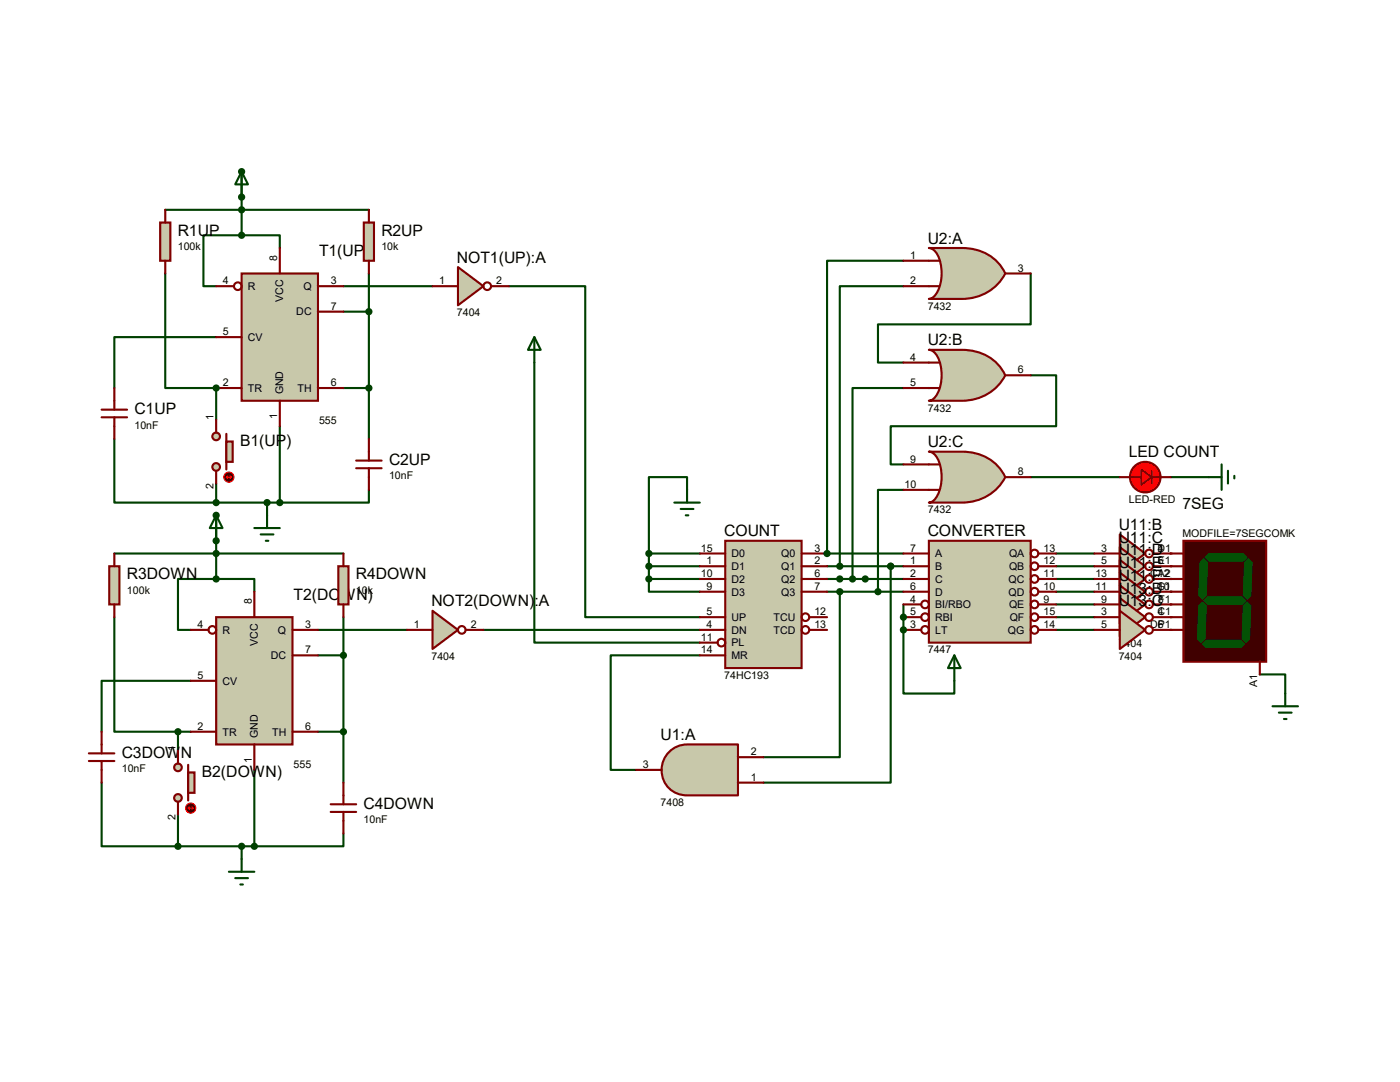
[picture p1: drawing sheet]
<svg xmlns="http://www.w3.org/2000/svg" width="279mm" height="216mm" viewBox="0 0 279 216" stroke-linecap="round" stroke-linejoin="round" font-family="sans-serif">
<path d="M137.1 97.7v-2.5h-7.6v15.2M129.5 115.5v2.6h10.2M129.5 110.4h10.2M129.5 110.4v5.1M129.5 113h10.2M129.5 115.5h10.2M177.8 113h2.5M180.3 120.6v2.5" fill="none" stroke="#004000" stroke-width=".42"/>
<circle cx="180.3" cy="123.1" r=".21" fill="#004000"/>
<path d="M180.3 123.1v2.6" fill="none" stroke="#004000" stroke-width=".42"/>
<circle cx="180.3" cy="125.7" r=".21" fill="#004000"/>
<path d="M180.3 125.7v12.7h10.2v-2.6" fill="none" stroke="#004000" stroke-width=".42"/>
<circle cx="177.8" cy="113" r=".21" fill="#004000"/>
<path d="M165.1 115.5h2.5M165.1 110.4h15.2" fill="none" stroke="#004000" stroke-width=".42"/>
<circle cx="165.1" cy="110.4" r=".21" fill="#004000"/>
<path d="M233.6 95.2h7.7M43.1 102.8v5.1M50.8 118.1v-2.6h-15.3v10.2h2.6M165.1 113h12.7M165.1 118.1h15.2M172.7 115.5h7.6M38.1 135.8h-17.8v10.2M63.5 125.7h17.7M96.5 125.7h43.2M50.8 153.6v15.3M50.8 168.9h-2.6v2.5M68.5 166.3v2.6h-17.7" fill="none" stroke="#004000" stroke-width=".42"/>
<circle cx="43.1" cy="107.9" r=".21" fill="#004000"/>
<path d="M48.2 34.2v5.1M55.8 49.5v-2.6h-15.2v10.2h2.5M68.5 57.1h17.8M101.6 57.1h15.2v66h22.9M55.8 85v15.3M73.6 97.7v2.6h-17.8M22.8 110.4h45.7M43.1 107.9v7.6M55.8 100.3h-2.5v2.5M63.5 130.8h5M68.5 123.1v33.1M63.5 146h5" fill="none" stroke="#004000" stroke-width=".42"/>
<circle cx="48.2" cy="39.3" r=".21" fill="#004000"/>
<path d="M48.2 39.3v7.6M33 41.9h40.6M73.6 54.6v33M68.5 77.4h5.1M68.5 62.2h5.1M210.8 110.4h7.6M251.4 134.6h5.1v3.8" fill="none" stroke="#004000" stroke-width=".42"/>
<circle cx="233.6" cy="110.4" r=".21" fill="#004000"/>
<path d="M210.8 113h7.6" fill="none" stroke="#004000" stroke-width=".42"/>
<circle cx="233.6" cy="113" r=".21" fill="#004000"/>
<path d="M210.8 115.5h7.6" fill="none" stroke="#004000" stroke-width=".42"/>
<circle cx="233.6" cy="115.5" r=".21" fill="#004000"/>
<path d="M210.8 118.1h7.6" fill="none" stroke="#004000" stroke-width=".42"/>
<circle cx="233.6" cy="118.1" r=".21" fill="#004000"/>
<path d="M210.8 120.6h7.6" fill="none" stroke="#004000" stroke-width=".42"/>
<circle cx="233.6" cy="120.6" r=".21" fill="#004000"/>
<path d="M210.8 123.1h7.6" fill="none" stroke="#004000" stroke-width=".42"/>
<circle cx="233.6" cy="123.1" r=".21" fill="#004000"/>
<path d="M210.8 125.7h7.6" fill="none" stroke="#004000" stroke-width=".42"/>
<circle cx="233.6" cy="125.7" r=".21" fill="#004000"/>
<path d="M33 54.6v22.8h10.1" fill="none" stroke="#004000" stroke-width=".42"/>
<circle cx="43.1" cy="77.4" r=".21" fill="#004000"/>
<g fill="none" stroke="#004000" stroke-width=".42">
<path d="M180.3 52h-15.2v58.4M180.3 57.1h-12.7v55.9M205.7 54.6v10.1h-30.5v7.6h5.1M43.1 67.3h-20.3v10.1M43.1 77.4v6.4M106.6 72.3v55.9h33.1M180.3 77.4h-10.2v38.1M205.7 74.9h5.1v10.1h-33v7.7h2.5M22.8 87.6v12.7h20.3M43.1 96.5v3.8M180.3 97.7h-5.1v20.4M205.7 95.2h17.8"/>
<path d="M43.1 100.3h10.2M167.6 118.1v33h-15.2M167.6 115.5h5.1M177.8 113v43.2h-25.4M22.8 123.1v22.9h12.7M139.7 130.8h-17.8v22.8h5.1M20.3 156.2v12.7h15.2M35.5 146h2.6M35.5 146v3.8M35.5 162.5v6.4M35.5 168.9h12.7"/>
</g>
<path d="M144.7 107.9h15.3v25.4h-15.3z" fill="#c8c8aa" stroke="#800000" stroke-width=".42"/>
<g fill="none" stroke="#800000" stroke-width=".42">
<path d="M139.7 110.4h5M139.7 113h5M139.7 115.5h5M139.7 118.1h5M160 110.4h5.1M160 113h5.1M160 115.5h5.1M160 118.1h5.1M139.7 123.1h5M139.7 125.7h5M139.7 128.2h3.5M139.7 130.8h5"/>
<path d="M161.5 123.1h3.6M161.5 125.7h3.6"/>
<circle cx="144" cy="128.2" r=".76"/>
<circle cx="160.7" cy="123.1" r=".76"/>
<circle cx="160.7" cy="125.7" r=".76"/>
</g>
<path d="M137.1 97.7v2.6M134.6 100.3h5.1M135.8 101.6h2.6M136.9 102.8h.5" fill="none" stroke="#004000" stroke-width=".42"/>
<g fill="#004000" stroke="#004000" stroke-width=".42">
<circle cx="129.5" cy="110.4" r=".51"/>
<circle cx="129.5" cy="113" r=".51"/>
<circle cx="129.5" cy="115.5" r=".51"/>
<circle cx="177.8" cy="113" r=".51"/>
</g>
<path d="M185.4 107.9h20.3v20.3h-20.3z" fill="#c8c8aa" stroke="#800000" stroke-width=".42"/>
<g fill="none" stroke="#800000" stroke-width=".42">
<path d="M180.3 110.4h5.1M180.3 113h5.1M180.3 115.5h5.1M180.3 118.1h5.1M207.2 110.4h3.6M207.2 113h3.6M207.2 115.5h3.6M207.2 118.1h3.6M180.3 120.6h3.6M180.3 123.1h3.6M180.3 125.7h3.6M207.2 120.6h3.6"/>
<path d="M207.2 123.1h3.6M207.2 125.7h3.6"/>
<circle cx="206.5" cy="118.1" r=".76"/>
<circle cx="206.5" cy="110.4" r=".76"/>
<circle cx="206.5" cy="113" r=".76"/>
<circle cx="206.5" cy="115.5" r=".76"/>
<circle cx="184.6" cy="123.1" r=".76"/>
<circle cx="184.6" cy="125.7" r=".76"/>
<circle cx="184.6" cy="120.6" r=".76"/>
<circle cx="206.5" cy="125.7" r=".76"/>
<circle cx="206.5" cy="120.6" r=".76"/>
<circle cx="206.5" cy="123.1" r=".76"/>
</g>
<g fill="#004000" stroke="#004000" stroke-width=".42">
<circle cx="180.3" cy="123.1" r=".51"/>
<circle cx="180.3" cy="125.7" r=".51"/>
<circle cx="177.8" cy="113" r=".51"/>
<circle cx="167.6" cy="115.5" r=".51"/>
<circle cx="165.1" cy="110.4" r=".51"/>
<circle cx="167.6" cy="113" r=".51"/>
<circle cx="172.7" cy="115.5" r=".51"/>
<circle cx="175.2" cy="118.1" r=".51"/>
</g>
<path d="M190.5 130.8l1.2 2.5h-2.5zM190.5 130.8v5" fill="none" stroke="#004000" stroke-width=".42"/>
<circle cx="228.6" cy="95.2" r="3" fill="#f00" stroke="#800000" stroke-width=".42"/>
<path d="M229.8 93.9v2.6" fill="none" stroke="#800000" stroke-width=".38"/>
<path d="M225.5 95.2h2.3M229.8 95.2h1.8" fill="none" stroke="#800000" stroke-width=".42"/>
<path d="M227.8 93.7l2 1.5-2 1.5z" fill="#ff2b2b" stroke="#800000" stroke-width=".38"/>
<path d="M223.5 95.2h2.5M231.1 95.2h2.5" fill="none" stroke="#800000" stroke-width=".42"/>
<path d="M241.3 95.2h2.5M243.8 92.7v5M245.1 93.9v2.6M246.3 95v.5" fill="none" stroke="#004000" stroke-width=".42"/>
<circle cx="167.6" cy="118.1" r=".51" fill="#004000" stroke="#004000" stroke-width=".42"/>
<path d="M43.1 123.1h15.3v25.4h-15.3z" fill="#c8c8aa" stroke="#800000" stroke-width=".42"/>
<g fill="none" stroke="#800000" stroke-width=".42">
<path d="M50.8 118.1v5M38.1 125.7h3.5M38.1 135.8h5M58.4 125.7h5.1M58.4 130.8h5.1M38.1 146h5M50.8 148.5v5.1M58.4 146h5.1"/>
<circle cx="42.4" cy="125.7" r=".76"/>
</g>
<path d="M67.5 113h2.1v7.6h-2.1z" fill="#c8c8aa" stroke="#800000" stroke-width=".42"/>
<path d="M68.5 110.4v2.6M68.5 120.6v2.5" fill="none" stroke="#800000" stroke-width=".42"/>
<path d="M21.8 113h2v7.6h-2z" fill="#c8c8aa" stroke="#800000" stroke-width=".42"/>
<path d="M22.8 110.4v2.6M22.8 120.6v2.5M68.5 156.2v4.3M66 162h5.1M66 160.5h5.1M68.5 162v4.3" fill="none" stroke="#800000" stroke-width=".42"/>
<g fill="#004000" stroke="#004000" stroke-width=".42">
<circle cx="43.1" cy="102.8" r=".51"/>
<circle cx="48.2" cy="168.9" r=".51"/>
<circle cx="50.8" cy="168.9" r=".51"/>
</g>
<path d="M43.1 102.8l1.3 2.6h-2.5zM43.1 102.8v5.1M45.7 173.9h5.1M46.9 175.2h2.6M48 176.5h.5M48.2 171.4v2.5" fill="none" stroke="#004000" stroke-width=".42"/>
<path d="M86.3 121.9l5.1 3.8-5.1 3.8z" fill="#c8c8aa" stroke="#800000" stroke-width=".42"/>
<g fill="none" stroke="#800000" stroke-width=".42">
<path d="M81.2 125.7h5.1M92.9 125.7h3.6M17.7 151.8h5.1M17.7 150.3h5.1M20.3 146v4.3M20.3 151.8v4.4"/>
<circle cx="92.2" cy="125.7" r=".76"/>
</g>
<path d="M106.6 67.3l1.3 2.5h-2.5zM106.6 67.3v5M256.5 138.4v2.5M254 140.9h5M255.2 142.2h2.6M256.2 143.5h.6" fill="none" stroke="#004000" stroke-width=".42"/>
<g fill="#004000" stroke="#004000" stroke-width=".42">
<circle cx="43.1" cy="115.5" r=".51"/>
<circle cx="43.1" cy="107.9" r=".51"/>
<circle cx="43.1" cy="110.4" r=".51"/>
<circle cx="68.5" cy="146" r=".51"/>
<circle cx="68.5" cy="130.8" r=".51"/>
</g>
<path d="M48.2 54.6h15.3v25.4h-15.3z" fill="#c8c8aa" stroke="#800000" stroke-width=".42"/>
<g fill="none" stroke="#800000" stroke-width=".42">
<path d="M43.1 57.1h3.6M55.8 49.5v5.1M63.5 57.1h5M43.1 77.4h5.1M43.1 67.3h5.1M55.8 80v5M63.5 62.2h5M63.5 77.4h5"/>
<circle cx="47.5" cy="57.1" r=".76"/>
</g>
<path d="M72.6 44.4h2v7.6h-2z" fill="#c8c8aa" stroke="#800000" stroke-width=".42"/>
<path d="M73.6 41.9v2.5M73.6 52v2.6" fill="none" stroke="#800000" stroke-width=".42"/>
<path d="M32 44.4h2v7.6h-2z" fill="#c8c8aa" stroke="#800000" stroke-width=".42"/>
<path d="M33 41.9v2.5M33 52v2.6M71.1 93.4h5.1M71.1 91.9h5.1M73.6 87.6v4.3M73.6 93.4v4.3" fill="none" stroke="#800000" stroke-width=".42"/>
<g fill="#004000" stroke="#004000" stroke-width=".42">
<circle cx="48.2" cy="34.2" r=".51"/>
<circle cx="53.3" cy="100.3" r=".51"/>
<circle cx="55.8" cy="100.3" r=".51"/>
</g>
<path d="M48.2 34.2l1.3 2.6h-2.6zM48.2 34.2v5.1M50.8 105.4h5M52 106.6h2.6M53 107.9h.6M53.3 102.8v2.6" fill="none" stroke="#004000" stroke-width=".42"/>
<path d="M91.4 53.3l5.1 3.8-5.1 3.8z" fill="#c8c8aa" stroke="#800000" stroke-width=".42"/>
<g fill="none" stroke="#800000" stroke-width=".42">
<path d="M86.3 57.1h5.1M98 57.1h3.6"/>
<circle cx="97.2" cy="57.1" r=".76"/>
</g>
<g fill="#004000" stroke="#004000" stroke-width=".42">
<circle cx="48.2" cy="46.9" r=".51"/>
<circle cx="48.2" cy="39.3" r=".51"/>
<circle cx="48.2" cy="41.9" r=".51"/>
<circle cx="73.6" cy="77.4" r=".51"/>
<circle cx="73.6" cy="62.2" r=".51"/>
</g>
<path d="M236.2 107.9h16.5v24.1h-16.5z" fill="#400000" stroke="#800000" stroke-width=".42"/>
<g fill="#035205" stroke="#035205" stroke-width=".2">
<path d="M240.5 111.2l.8-.8h6.8l.8 .8-.8 .8h-6.8z"/>
<path d="M248.4 112.2l.7-.7 .8 .7-.3 6.6-.7 .8-.8-.8z"/>
<path d="M240.2 119.8l.8-.7h6.9l.7 .7-.7 .8h-6.9z"/>
<path d="M239.5 112.2l.7-.7 .8 .7-.3 6.6-.7 .8-.8-.8z"/>
<path d="M248.1 120.9l.8-.8 .7 .8-.2 6.6-.8 .7-.7-.7z"/>
<path d="M240 128.5l.7-.8h6.9l.8 .8-.8 .7h-6.9z"/>
<path d="M239.2 120.9l.8-.8 .7 .8-.2 6.6-.8 .7-.7-.7z"/>
</g>
<path d="M233.6 110.4h2.6M233.6 113h2.6M233.6 115.5h2.6M233.6 118.1h2.6M233.6 120.6h2.6M233.6 123.1h2.6M233.6 125.7h2.6M251.4 132v2.6" fill="none" stroke="#800000" stroke-width=".42"/>
<path d="M223.5 106.6l5.1 3.8-5.1 3.9z" fill="#c8c8aa" stroke="#800000" stroke-width=".42"/>
<g fill="none" stroke="#800000" stroke-width=".42">
<path d="M218.4 110.4h5.1M230.1 110.4h3.5"/>
<circle cx="229.3" cy="110.4" r=".76"/>
</g>
<path d="M223.5 109.2l5.1 3.8-5.1 3.8z" fill="#c8c8aa" stroke="#800000" stroke-width=".42"/>
<g fill="none" stroke="#800000" stroke-width=".42">
<path d="M218.4 113h5.1M230.1 113h3.5"/>
<circle cx="229.3" cy="113" r=".76"/>
</g>
<path d="M223.5 111.7l5.1 3.8-5.1 3.8z" fill="#c8c8aa" stroke="#800000" stroke-width=".42"/>
<g fill="none" stroke="#800000" stroke-width=".42">
<path d="M218.4 115.5h5.1M230.1 115.5h3.5"/>
<circle cx="229.3" cy="115.5" r=".76"/>
</g>
<path d="M223.5 114.3l5.1 3.8-5.1 3.8z" fill="#c8c8aa" stroke="#800000" stroke-width=".42"/>
<g fill="none" stroke="#800000" stroke-width=".42">
<path d="M218.4 118.1h5.1M230.1 118.1h3.5"/>
<circle cx="229.3" cy="118.1" r=".76"/>
</g>
<path d="M223.5 116.8l5.1 3.8-5.1 3.8z" fill="#c8c8aa" stroke="#800000" stroke-width=".42"/>
<g fill="none" stroke="#800000" stroke-width=".42">
<path d="M218.4 120.6h5.1M230.1 120.6h3.5"/>
<circle cx="229.3" cy="120.6" r=".76"/>
</g>
<path d="M223.5 119.3l5.1 3.8-5.1 3.9z" fill="#c8c8aa" stroke="#800000" stroke-width=".42"/>
<g fill="none" stroke="#800000" stroke-width=".42">
<path d="M218.4 123.1h5.1M230.1 123.1h3.5"/>
<circle cx="229.3" cy="123.1" r=".76"/>
</g>
<path d="M223.5 121.9l5.1 3.8-5.1 3.8z" fill="#c8c8aa" stroke="#800000" stroke-width=".42"/>
<g fill="none" stroke="#800000" stroke-width=".42">
<path d="M218.4 125.7h5.1M230.1 125.7h3.5"/>
<circle cx="229.3" cy="125.7" r=".76"/>
</g>
<g fill="#c8c8aa" stroke="#800000" stroke-width=".42">
<circle cx="43.1" cy="93.2" r=".76"/>
<circle cx="43.1" cy="87.1" r=".76"/>
</g>
<path d="M45.2 86.6v7.1" fill="none" stroke="#800000" stroke-width=".42"/>
<path d="M45.2 88.1h1.2v4.1h-1.2z" fill="#c8c8aa" stroke="#800000" stroke-width=".42"/>
<path d="M43.1 83.8v2.5M43.1 93.9v2.6" fill="none" stroke="#800000" stroke-width=".42"/>
<circle cx="45.7" cy="95.2" r="1.02" fill="#400000" stroke="#f00" stroke-width=".21"/>
<path d="M45.2 95.2h1M45.2 95.2l.2 .3M45.4 95l-.2 .2M45.9 95l.3 .2M46.2 95.2l-.3 .3" fill="none" stroke="#f00" stroke-width=".21"/>
<circle cx="43.1" cy="77.4" r=".51" fill="#004000" stroke="#004000" stroke-width=".42"/>
<g fill="#c8c8aa" stroke="#800000" stroke-width=".42">
<circle cx="35.5" cy="159.2" r=".76"/>
<circle cx="35.5" cy="153.1" r=".76"/>
</g>
<path d="M37.5 152.6v7.1" fill="none" stroke="#800000" stroke-width=".42"/>
<path d="M37.5 154.1h1.3v4.1h-1.3z" fill="#c8c8aa" stroke="#800000" stroke-width=".42"/>
<path d="M35.5 149.8v2.6M35.5 160v2.5" fill="none" stroke="#800000" stroke-width=".42"/>
<circle cx="38.1" cy="161.2" r="1.02" fill="#400000" stroke="#f00" stroke-width=".21"/>
<path d="M37.5 161.2h1.1M37.5 161.2l.3 .3M37.8 161l-.3 .2M38.3 161l.3 .2M38.6 161.2l-.3 .3" fill="none" stroke="#f00" stroke-width=".21"/>
<g fill="#004000" stroke="#004000" stroke-width=".42">
<circle cx="35.5" cy="146" r=".51"/>
<circle cx="35.5" cy="168.9" r=".51"/>
<circle cx="43.1" cy="100.3" r=".51"/>
</g>
<path d="M22.8 77.4v4.3M20.3 83.3h5.1M20.3 81.7h5.1M22.8 83.3v4.3" fill="none" stroke="#800000" stroke-width=".42"/>
<path d="M133.2 150.4a5.1 5.1 0 0 1 3.9-1.9h10.2v10.2h-10.2a5 5 0 0 1-4.6-2.9 5 5 0 0 1 .7-5.4z" fill="#c8c8aa" stroke="#800000" stroke-width=".42"/>
<path d="M127 153.6h5M147.3 156.2h5.1M147.3 151.1h5.1" fill="none" stroke="#800000" stroke-width=".42"/>
<path d="M185.4 49.5h6.6a9.2 9.2 0 0 1 8.6 5.1 9.5 9.5 0 0 1-8.6 5h-6.6a3.5 3.5 0 0 0 2.3-3.1 7.3 7.3 0 0 0-1.4-6.6z" fill="#c8c8aa" stroke="#800000" stroke-width=".42"/>
<path d="M180.3 52h7.1M180.3 57.1h7.1M200.6 54.6h5.1" fill="none" stroke="#800000" stroke-width=".42"/>
<path d="M185.4 69.8h6.6a9.2 9.2 0 0 1 8.6 5.1 9.5 9.5 0 0 1-8.6 5.1h-6.6a3.5 3.5 0 0 0 2.3-3.1 7.3 7.3 0 0 0-1.4-6.7z" fill="#c8c8aa" stroke="#800000" stroke-width=".42"/>
<path d="M180.3 72.3h7.1M180.3 77.4h7.1M200.6 74.9h5.1" fill="none" stroke="#800000" stroke-width=".42"/>
<circle cx="170.1" cy="115.5" r=".51" fill="#004000" stroke="#004000" stroke-width=".42"/>
<path d="M185.4 90.1h6.6a9.2 9.2 0 0 1 8.6 5.1 9.5 9.5 0 0 1-8.6 5.1h-6.6a3.5 3.5 0 0 0 2.3-3.1 7.3 7.3 0 0 0-1.4-6.7z" fill="#c8c8aa" stroke="#800000" stroke-width=".42"/>
<path d="M180.3 92.7h7.1M180.3 97.7h7.1M200.6 95.2h5.1" fill="none" stroke="#800000" stroke-width=".42"/>
<g font-size="3.1">
<text x="35.5" y="47">R1UP</text>
<text x="76.1" y="47">R2UP</text>
<text x="63.7" y="51.1">T1(UP)</text>
<text x="91.2" y="52.4">NOT1(UP):A</text>
<text x="185.2" y="48.6">U2:A</text>
<text x="185.2" y="68.9">U2:B</text>
<text x="26.8" y="82.6">C1UP</text>
<text x="47.9" y="88.9">B1(UP)</text>
<text x="185.2" y="89.2">U2:C</text>
<text x="77.6" y="92.8">C2UP</text>
<text x="225.3" y="91.3">LED COUNT</text>
<text x="236" y="101.6">7SEG</text>
<text x="144.5" y="107">COUNT</text>
<text x="185.2" y="107">CONVERTER</text>
<text x="223.3" y="105.7">U11:B</text>
<text x="223.3" y="108.3">U11:C</text>
<text x="223.3" y="110.8">U11:D</text>
<text x="223.3" y="113.4">U11:E</text>
<text x="25.3" y="115.6">R3DOWN</text>
<text x="58.6" y="119.7">T2(DOWN)</text>
<text x="71" y="115.6">R4DOWN</text>
<text x="223.3" y="115.9">U11:F</text>
<text x="223.3" y="118.4">U13:B</text>
<text x="86.1" y="121">NOT2(DOWN):A</text>
<text x="223.3" y="121">U13:C</text>
<text x="131.8" y="147.7">U1:A</text>
<text x="24.3" y="151.2">C3DOWN</text>
<text x="40.3" y="155">B2(DOWN)</text>
<text x="72.6" y="161.3">C4DOWN</text>
</g>
<g font-size="2.1">
<text x="35.5" y="50">100k</text>
<text x="55.3" y="52" transform="rotate(-90 55.3 52)">8</text>
<text x="76.1" y="50">10k</text>
<text x="181.7" y="51.6">1</text>
<text x="44.5" y="56.7">4</text>
<text x="49.5" y="57.9">R</text>
<text x="60.5" y="57.9">Q</text>
<text x="66" y="56.7">3</text>
<text x="87.7" y="56.7">1</text>
<text x="99" y="56.7">2</text>
<text x="181.7" y="56.7">2</text>
<text x="203.2" y="54.2">3</text>
<text x="56.5" y="60.3" transform="rotate(-90 56.5 60.3)">VCC</text>
<text x="59.1" y="62.9">DC</text>
<text x="66" y="61.8">7</text>
<text x="91.2" y="63.1">7404</text>
<text x="185.2" y="61.8">7432</text>
<text x="44.5" y="66.9">5</text>
<text x="49.5" y="68">CV</text>
<text x="181.7" y="72">4</text>
<text x="44.5" y="77">2</text>
<text x="66" y="77">6</text>
<text x="181.7" y="77">5</text>
<text x="203.2" y="74.5">6</text>
<text x="42.6" y="83.8" transform="rotate(-90 42.6 83.8)">1</text>
<text x="49.5" y="78.2">TR</text>
<text x="55.3" y="83.7" transform="rotate(-90 55.3 83.7)">1</text>
<text x="56.5" y="78.7" transform="rotate(-90 56.5 78.7)">GND</text>
<text x="59.4" y="78.2">TH</text>
<text x="185.2" y="82.1">7432</text>
<text x="26.8" y="85.5">10nF</text>
<text x="63.7" y="84.7">555</text>
<text x="77.6" y="95.7">10nF</text>
<text x="181.7" y="92.3">9</text>
<text x="203.2" y="94.8">8</text>
<text x="42.6" y="97.7" transform="rotate(-90 42.6 97.7)">2</text>
<text x="180.5" y="97.4">10</text>
<text x="225.3" y="100.4">LED-RED</text>
<text x="185.2" y="102.4">7432</text>
<text x="236" y="107.1">MODFILE=7SEGCOMK</text>
<text x="139.9" y="110.1">15</text>
<text x="141" y="112.6">1</text>
<text x="146" y="111.2">D0</text>
<text x="146" y="113.7">D1</text>
<text x="155.9" y="111.2">Q0</text>
<text x="155.9" y="113.7">Q1</text>
<text x="162.5" y="110.1">3</text>
<text x="162.5" y="112.6">2</text>
<text x="181.7" y="110.1">7</text>
<text x="181.7" y="112.6">1</text>
<text x="186.6" y="111.2">A</text>
<text x="186.6" y="113.7">B</text>
<text x="201.4" y="111.2">QA</text>
<text x="201.4" y="113.7">QB</text>
<text x="208.2" y="110.1">13</text>
<text x="208.2" y="112.6">12</text>
<text x="219.8" y="110.1">3</text>
<text x="219.8" y="112.6">5</text>
<text x="231" y="110.1">D1</text>
<text x="231.1" y="112.6">E1</text>
<text x="231.1" y="110.1">4</text>
<text x="231.1" y="112.6">6</text>
<text x="25.3" y="118.5">100k</text>
<text x="71" y="118.5">10k</text>
<text x="139.9" y="115.1">10</text>
<text x="141" y="117.7">9</text>
<text x="146" y="116.3">D2</text>
<text x="146" y="118.8">D3</text>
<text x="155.9" y="116.3">Q2</text>
<text x="155.9" y="118.8">Q3</text>
<text x="162.5" y="115.1">6</text>
<text x="162.5" y="117.7">7</text>
<text x="181.7" y="115.1">2</text>
<text x="181.7" y="117.7">6</text>
<text x="186.6" y="116.3">C</text>
<text x="186.6" y="118.8">D</text>
<text x="201.3" y="116.3">QC</text>
<text x="201.3" y="118.8">QD</text>
<text x="208.2" y="115.1">11</text>
<text x="208.2" y="117.7">10</text>
<text x="218.6" y="115.1">13</text>
<text x="218.6" y="117.7">11</text>
<text x="223.3" y="116.4">7404</text>
<text x="223.3" y="119">7404</text>
<text x="229.5" y="115.1">CA2</text>
<text x="230.8" y="117.7">G1</text>
<text x="231.1" y="115.1">12</text>
<text x="231.1" y="117.7">10</text>
<text x="39.4" y="125.3">4</text>
<text x="50.3" y="120.6" transform="rotate(-90 50.3 120.6)">8</text>
<text x="60.9" y="125.3">3</text>
<text x="82.6" y="125.3">1</text>
<text x="93.9" y="125.3">2</text>
<text x="141" y="122.8">5</text>
<text x="141" y="125.3">4</text>
<text x="146" y="123.9">UP</text>
<text x="154.4" y="123.9">TCU</text>
<text x="162.5" y="122.8">12</text>
<text x="162.5" y="125.3">13</text>
<text x="181.7" y="120.2">4</text>
<text x="181.7" y="122.8">5</text>
<text x="181.7" y="125.3">3</text>
<text x="186.6" y="121.4">BI/RBO</text>
<text x="186.6" y="123.9">RBI</text>
<text x="201.4" y="121.4">QE</text>
<text x="201.5" y="123.9">QF</text>
<text x="208.2" y="120.2">9</text>
<text x="208.2" y="122.8">15</text>
<text x="208.2" y="125.3">14</text>
<text x="219.8" y="120.2">9</text>
<text x="219.8" y="122.8">3</text>
<text x="219.8" y="125.3">5</text>
<text x="223.3" y="121.5">7404</text>
<text x="223.3" y="124">7404</text>
<text x="229.5" y="125.3">DP1</text>
<text x="231" y="122.8">C1</text>
<text x="231.1" y="120.2">8</text>
<text x="231.1" y="122.8">4</text>
<text x="231.1" y="125.3">6</text>
<text x="231.2" y="120.2">F1</text>
<text x="44.4" y="126.4">R</text>
<text x="51.4" y="128.9" transform="rotate(-90 51.4 128.9)">VCC</text>
<text x="54.1" y="131.5">DC</text>
<text x="55.5" y="126.4">Q</text>
<text x="60.9" y="130.4">7</text>
<text x="86.1" y="131.7">7404</text>
<text x="139.9" y="127.8">11</text>
<text x="139.9" y="130.4">14</text>
<text x="146" y="126.4">DN</text>
<text x="146" y="129">PL</text>
<text x="146" y="131.5">MR</text>
<text x="154.4" y="126.4">TCD</text>
<text x="185.2" y="130.4">7447</text>
<text x="186.6" y="126.4">LT</text>
<text x="201.2" y="126.4">QG</text>
<text x="223.3" y="126.6">7404</text>
<text x="223.3" y="129.1">7404</text>
<text x="223.3" y="131.7">7404</text>
<text x="39.4" y="135.5">5</text>
<text x="44.4" y="136.6">CV</text>
<text x="144.5" y="135.5">74HC193</text>
<text x="250.9" y="137.2" transform="rotate(-90 250.9 137.2)">A1</text>
<text x="35" y="149.8" transform="rotate(-90 35 149.8)">1</text>
<text x="39.4" y="145.6">2</text>
<text x="44.4" y="146.8">TR</text>
<text x="51.4" y="147.3" transform="rotate(-90 51.4 147.3)">GND</text>
<text x="54.3" y="146.8">TH</text>
<text x="60.9" y="145.6">6</text>
<text x="24.3" y="154.1">10nF</text>
<text x="50.3" y="152.3" transform="rotate(-90 50.3 152.3)">1</text>
<text x="58.6" y="153.2">555</text>
<text x="128.3" y="153.2">3</text>
<text x="149.8" y="155.8">1</text>
<text x="149.8" y="150.7">2</text>
<text x="131.8" y="160.9">7408</text>
<text x="35" y="163.7" transform="rotate(-90 35 163.7)">2</text>
<text x="72.6" y="164.3">10nF</text>
</g>
</svg>
